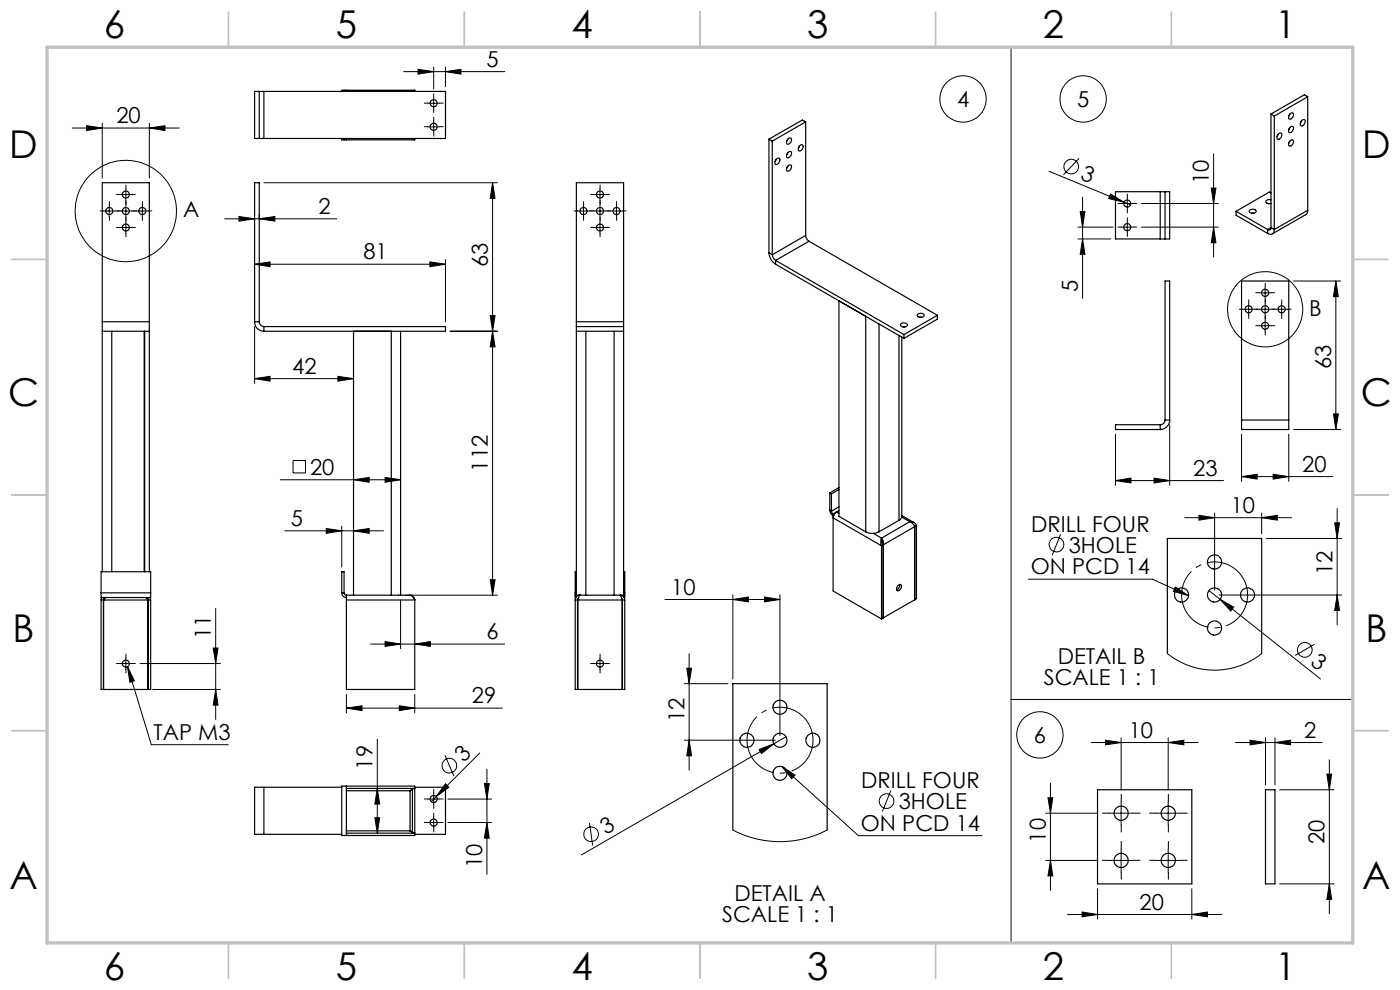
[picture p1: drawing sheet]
<svg xmlns="http://www.w3.org/2000/svg" width="297mm" height="210mm" viewBox="0 0 297 210" stroke-linecap="round" stroke-linejoin="round" font-family="sans-serif">
<g fill="none" stroke="#000" stroke-width=".21">
<path d="M85.7 15.2h21.4M88.7 14.7l3.3 .5-3.3 .5zM92 14.2v4.7M94.5 14.2v4.2M94.5 15.2l3.3-.5v1zM214.5 9.9v190.1M15.3 27.2h22.7M18.4 26.7l3.3 .5-3.3 .5zM21.7 26.2v11.6M26.7 40v2.5M31.7 26.2v11.6M31.7 27.2l3.3-.5v1z"/>
<path d="M56 38.8h49.5M90.7 21.9h2.5M90.7 26.9h2.5M92 20.6v2.5M92 25.6v2.5M104.5 38.8v87.5M104.5 38.8l.5 3.3h-1zM127.3 40v2.5M222.5 36.3l15.9 6.6M228.9 33.6l-3.3 3.5M257 39.9h1l-.5 3.3zM257.5 32.6v21.9"/>
<path d="M21.9 44.8h2.5M23.2 43.5v2.5M25.4 44.8h2.5M25.4 41.3h2.5M25.4 48.3h2.5M26.7 43.5v2.5M26.7 47v2.5M28.9 44.8h2.5M30.2 43.5v2.5M47.7 46.4h23.7M50.7 45.9l3.3 .5-3.3 .5zM54 56h40.5"/>
<path d="M54 56l3.3-.4v1zM55 45.4v1.1M55 46.4l3.3-.5v1zM91.2 55.6l3.3 .4-3.3 .6zM94.5 55.1v13.2M122.5 44.8h2.5M123.8 43.5v2.5M126 44.8h2.5M126 41.3h2.5M126 48.3h2.5M127.3 43.5v2.5M127.3 47v2.5"/>
<path d="M129.5 44.8h2.5M130.8 43.5v2.5M228.7 48.2h7.4M228.7 50.7h7M229.2 44.9h1l-.5 3.3zM229.7 41.8v21.5M229.7 50.7l.5 3.3h-1zM235.6 41.2l2.8 1.7-3.2-.8zM237.9 48.2h2.5M237.9 43.2h2.5M238.4 42.9l1.4 .6M239.1 41.9v2.5"/>
<path d="M239.1 46.9v2.5M242.1 48.2h16.3M242.1 43.2h16.3M257.5 48.2l.5 3.3h-1zM274.4 59.6h10M283.4 59.6v31.5M283.4 59.6l.5 3.3h-1zM54 69.3v12M71.7 79.8l3.3 .5-3.3 .5zM95.5 70.3h10M104 66.9h1l-.5 3.4zM104.5 70.3l.5 3.3h-1z"/>
<path d="M263.6 65.6h2.5M264.9 64.4v2.4M267.2 65.6h2.4M267.2 62.1h2.4M267.2 69.1h2.4M268.4 60.8v2.6M268.4 64.4v2.4M268.4 67.9v2.5M270.7 65.6h2.5M271.9 64.4v2.4M54 80.3h21M54 80.3l3.3-.5v1z"/>
<path d="M62.2 97.7h2.6v2.6h-2.6zM236.6 92.1v10.8M248.1 90.1v12.8M263.4 92.1v10M273.4 92.1v10M274.4 91.1h10M282.9 87.8h1l-.5 3.3zM59.5 101.8h25.5M60.4 112.6h21M69.2 112.1l3.3 .5-3.3 .5zM72.5 111.6v8.7M75 101.8l3.3-.5v1z"/>
<path d="M75 112.6l3.3-.5v1zM81.7 101.3l3.3 .5-3.3 .5zM225 113.3l-1.8 4.4M236.6 101.9l3.3-.5v1zM236.6 101.9h23M244.8 101.4l3.3 .5-3.3 .5zM251.3 109.8h22.7M254.4 109.3l3.3 .5-3.3 .5zM257.7 108.8v16.4M263.4 101.1l3.3-.5v1zM263.4 101.1h19.3M267.7 109.8l3.3-.5v1z"/>
<path d="M267.7 108.8v4.4M268.6 114.2h16.1M270.1 100.6l3.3 .5-3.3 .5zM283.1 110.9h1.1l-.5 3.3zM283.7 107.9v24.7M26.7 139.5v2.5M45.2 137.5h1l-.4 3.2zM45.8 129.1v23.5M78.6 136.6h28.5M81.7 136.1l3.3 .5-3.3 .5zM85 127.3v10.3M86 126.3h19.5"/>
<path d="M88 136.6l3.3-.5v1zM104 123h1l-.5 3.3zM127.3 139.5v2.5M141.1 127.2h24.4M146.2 138.7v24.7M155.5 127.2l3.2-.6v1.1zM155.5 126.1v17.9M162.2 126.6l3.3 .6-3.3 .5zM165.5 126.1v29.9M218.2 122.9h26.3l7.6 3.5M247.6 138.6l1.7 1.2 2.6 1.3 2.4 .7 2.8 .4 2.7-.2 3-.7 2.6-1.1 2.3-1.6M249.3 124.5l2.8 1.9-3.2-1z"/>
<path d="M256.5 125.3l2.3 1.8M258.7 126.2h26M258.8 127.1l2.9 1.7-.6 .8zM258.8 127.1l21.3 16.9M278.9 136.7l-4.2 2.4M283.7 126.2l.5 3.3h-1.1zM25.4 140.7h2.5M27.1 141.4l5 16.6h16.3M27.1 141.4l1.4 3-.9 .3zM29.7 140.7h17M32.4 146.3h14.3M45.8 146.3l.4 3.3h-1z"/>
<path d="M73.5 150.2l3.3-.5v1zM73.5 147.3v3.9M73.5 150.2h33M80 156.8v19.9M84.7 149.7l3.3 .5-3.3 .5zM88 147.3v3.9M101.8 159.7l-10.3 10.3M126 140.7h2.5M145.2 157h19.3M145.2 145h9.2M145.7 141.7h1l-.5 3.3zM146.2 157l.5 3.3h-1z"/>
<path d="M161 159l3.1-1.2-2.6 2.1zM166.8 156.3l-43.5 25.1M214.5 148.4h72.7M231.5 157.5h22.7M234.5 157l3.3 .5-3.3 .5zM237.8 156.5v11M247.8 156.5v11M247.8 157.5l3.3-.5v1zM262.1 157.5h18.4M265.2 157l3.3 .5-3.3 .5zM268.5 156.5v10M270.5 157.5l3.3-.5v1z"/>
<path d="M270.5 156.5v10M79.5 173.5h1l-.5 3.2zM80 167.2l.5 3.4h-1zM90.7 174.5h2.5M90.7 169.5h2.5M92 168.2v2.5M92 173.2v2.5M94.4 160.2l1.9 4.4M94.5 166.3l.7 .7-2.7 2zM95 174.5h9.3M95 169.5h9.3M102.8 166.2h1l-.5 3.3z"/>
<path d="M103.3 163.2v22.3M103.3 174.5l.5 3.3h-1zM125.1 174.6l.6 4.7M155.5 176.1l2.9 1.3 1.8 .5 1.9 .4 2.6 .2 3-.1 2.7-.4 2.7-.8 2.4-1.1M165.9 162.6l16.2 14.7h26.3M165.9 162.6l2.8 1.8-.7 .8zM189 167.7l-1.8 4.4M221.8 172.5h11M222.3 169.2h1l-.5 3.3zM222.8 166.1v22.8M235.3 172.5h5M237.8 170v5"/>
<path d="M245.4 172.5h4.9M247.8 170v5M271.5 167.5h11.5M281.5 164.2h1l-.5 3.3zM282 161.2v32.6M221.8 182.5h11M222.8 182.5l.5 3.3h-1zM226.5 194h32.7M229.6 193.5l3.2 .5-3.2 .5zM232.8 188.5v6.5M235.3 182.5h5M237.8 180v5"/>
<path d="M245.4 182.5h4.9M247.8 180v5M252.8 194l3.4-.5v1zM252.8 188.5v6.5M271.5 187.5h11.5M282 187.5l.5 3.3h-1z"/>
<circle cx="204.3" cy="21" r="4.9"/>
<circle cx="227.3" cy="35.3" r="1.56"/>
<circle cx="229.8" cy="21" r="4.9"/>
<circle cx="26.7" cy="44.7" r="10.7"/>
<circle cx="268.4" cy="65.6" r="8"/>
<circle cx="224.1" cy="115.5" r="1.55"/>
<circle cx="276.8" cy="137.8" r="1.56"/>
<circle cx="220.6" cy="155.9" r="4.9"/>
<circle cx="95.3" cy="162.4" r="1.55"/>
<circle cx="125.4" cy="176.9" r="1.56"/>
<circle cx="188.1" cy="169.9" r="1.56"/>
</g>
<path d="M264.4 124.1a7 7 0 0 0-11.8-2.8 7 7 0 0 0 3.3 11.7 7 7 0 0 0 8.6-8.5l-.1-.4M172.2 155a7 7 0 0 0-11.8-2.9 7 7 0 0 0 3.3 11.7 7 7 0 0 0 8.6-8.5l-.1-.3" fill="none" stroke="#000" stroke-width=".21" stroke-dasharray="15.2 1.3 1.3 1.3" stroke-dashoffset="4.7" stroke-linecap="butt"/>
<g fill="none" stroke="#000" stroke-width=".21" stroke-dasharray="15.2 1.3 1.3 1.3">
<path d="M26.7 40v-.8M90.8 21.9h-.8M90.8 26.9h-.8M92 20.6v-.7M92 23.1v.8M92 25.6v-.7M92 28.1v.8M93.3 21.9h.7M93.3 26.9h.7M127.3 40v-.8M22 44.7h-.8M23.2 43.5v-.8"/>
<path d="M23.2 46v.7M24.5 44.7h.7M25.5 44.7h-.8M25.5 41.2h-.8M25.5 48.2h-.8M26.7 43.5v-.8M26.7 46v.7M26.7 42.5v.7M26.7 47v-.8M26.7 49.5v.7M28 44.7h.7M28 41.2h.7"/>
<path d="M28 48.2h.7M29 44.7h-.8M30.2 43.5v-.8M30.2 46v.7M31.5 44.7h.7M122.6 44.7h-.8M123.8 43.5v-.8M123.8 46v.7M125.1 44.7h.7M126.1 44.7h-.8M126.1 41.2h-.8M126.1 48.2h-.8"/>
<path d="M127.3 43.5v-.8M127.3 46v.7M127.3 42.5v.7M127.3 47v-.8M127.3 49.5v.7M128.6 44.7h.7M128.6 41.2h.7M128.6 48.2h.7M129.6 44.7h-.8M130.8 43.5v-.8M130.8 46v.7M132.1 44.7h.7"/>
<path d="M237.9 48.2h-.7M237.9 43.2h-.7M239.2 46.9v-.7M239.2 49.4v.8M239.2 41.9v-.7M239.2 44.4v.8M240.4 48.2h.8M240.4 43.2h.8M263.7 65.6h-.8M264.9 64.3v-.7M264.9 66.8v.8M266.2 65.6h.7"/>
<path d="M267.2 65.6h-.8M267.2 62.1h-.8M267.2 69.1h-.8M268.4 64.3v-.7M268.4 66.8v.8M268.4 60.8v-.7M268.4 63.3v.8M268.4 67.8v-.7M268.4 70.3v.8M269.7 65.6h.7M269.7 62.1h.7M269.7 69.1h.7"/>
<path d="M270.7 65.6h-.8M271.9 64.3v-.7M271.9 66.8v.8M273.2 65.6h.7M26.7 139.5v-.8M127.3 139.5v-.8M25.5 140.7h-.8M26.7 142v.7M28 140.7h.7M126.1 140.7h-.8M127.3 142v.7M128.6 140.7h.7"/>
<path d="M90.8 174.5h-.8M90.8 169.5h-.8M92 173.2v-.7M92 175.7v.8M92 168.2v-.7M92 170.7v.8M93.3 174.5h.7M93.3 169.5h.7M235.4 172.5h-1.5M237.9 170v-1.5M237.9 175v1.5M237.9 180v-1.5"/>
<path d="M240.4 172.5h1.5M245.4 172.5h-1.5M247.9 180v-1.5M247.9 170v-1.5M247.9 175v1.5M250.4 172.5h1.5M235.4 182.5h-1.5M237.9 185v1.5M240.4 182.5h1.5M245.4 182.5h-1.5M247.9 185v1.5M250.4 182.5h1.5"/>
</g>
<g fill="none" stroke="#c0c0c0" stroke-width=".35">
<path d="M48.5 2.5v7.5M98.5 2.5v7.5M148.5 2.5v7.5M198.5 2.5v7.5M248.5 2.5v7.5M2.5 55h7.5M287 55h7.5M2.5 105h7.5M287 105h7.5M2.5 155h7.5M287 155h7.5M48.5 200v7.5"/>
<path d="M98.5 200v7.5M148.5 200v7.5M198.5 200v7.5M248.5 200v7.5"/>
</g>
<path d="M10 10h277v190h-277z" fill="none" stroke="#c0c0c0" stroke-width=".7"/>
<g fill="#000">
<path d="M235.6 41.2l2.8 1.7-3.2-.8zM258.8 127.1l2.9 1.7-.6 .8zM161 159l3.1-1.2-2.6 2.1zM94.5 166.3l.7 .7-2.7 2z"/>
<path d="M104.5 38.8l.5 3.3h-1zM104 66.9h1l-.5 3.4zM104.5 70.3l.5 3.3h-1zM104 123h1l-.5 3.3zM80 167.2l.5 3.4h-1zM79.5 173.5h1l-.5 3.2zM102.8 166.2h1l-.5 3.3zM103.3 174.5l.5 3.3h-1zM283.4 59.6l.5 3.3h-1zM282.9 87.8h1l-.5 3.3zM257 39.9h1l-.5 3.3zM257.5 48.2l.5 3.3h-1zM229.2 44.9h1l-.5 3.3zM229.7 50.7l.5 3.3h-1zM222.3 169.2h1l-.5 3.3zM222.8 182.5l.5 3.3h-1z"/>
<path d="M54 56l3.3-.4v1zM91.2 55.6l3.3 .4-3.3 .6zM54 80.3l3.3-.5v1zM71.7 79.8l3.3 .5-3.3 .5zM69.2 112.1l3.3 .5-3.3 .5zM75 112.6l3.3-.5v1zM81.7 136.1l3.3 .5-3.3 .5zM88 136.6l3.3-.5v1zM50.7 45.9l3.3 .5-3.3 .5zM55 46.4l3.3-.5v1zM18.4 26.7l3.3 .5-3.3 .5zM31.7 27.2l3.3-.5v1zM88.7 14.7l3.3 .5-3.3 .5zM94.5 15.2l3.3-.5v1zM234.5 157l3.3 .5-3.3 .5zM247.8 157.5l3.3-.5v1zM265.2 157l3.3 .5-3.3 .5zM270.5 157.5l3.3-.5v1z"/>
<path d="M81.7 101.3l3.3 .5-3.3 .5zM75 101.8l3.3-.5v1zM84.7 149.7l3.3 .5-3.3 .5zM73.5 150.2l3.3-.5v1z"/>
<path d="M236.6 101.9l3.3-.5v1zM244.8 101.4l3.3 .5-3.3 .5z"/>
<path d="M254.4 109.3l3.3 .5-3.3 .5zM267.7 109.8l3.3-.5v1z"/>
<path d="M263.4 101.1l3.3-.5v1zM270.1 100.6l3.3 .5-3.3 .5z"/>
<path d="M162.2 126.6l3.3 .6-3.3 .5zM155.5 127.2l3.2-.6v1.1z"/>
<path d="M27.1 141.4l1.4 3-.9 .3zM165.9 162.6l2.8 1.8-.7 .8zM249.3 124.5l2.8 1.9-3.2-1z"/>
<path d="M45.2 137.5h1l-.4 3.2zM45.8 146.3l.4 3.3h-1z"/>
<path d="M146.2 157l.5 3.3h-1zM145.7 141.7h1l-.5 3.3zM283.7 126.2l.5 3.3h-1.1zM283.1 110.9h1.1l-.5 3.3z"/>
<path d="M229.6 193.5l3.2 .5-3.2 .5zM252.8 194l3.4-.5v1z"/>
<path d="M282 187.5l.5 3.3h-1zM281.5 164.2h1l-.5 3.3z"/>
</g>
<g fill="none" stroke="#000" stroke-width=".25">
<path d="M55 19.4h1M55 19.4v10M55 19.4h-1v10h1M56 19.4v10M56 19.4h38.5v10h-38.5M73 19.1h.5M73 19.1v.3M73 19.1h-.5v.3M73.5 19.1v.3M73.5 19.1h14.5M88 19.1l-.4 .3M88 19.1v.3"/>
<path d="M55 29.4h1M72.5 29.4v.3h.5M73 29.7h.5M73 29.4v.3M73.5 29.4v.3M73.5 29.7h14.5M87.5 29.4l.5 .3M88 29.4v.3M163.1 29.5l.7 .4M163.1 29.5v24.1M163.8 29.9v24.1M164.7 33.8a.44 .44 0 0 1 .7-.1 .44 .44 0 0 1-.1 .7l-.1 .2a.44 .44 0 0 1-.6 .3 .44 .44 0 0 1-.2-.7z"/>
<path d="M164.7 33.8l-.3 .4M167.1 29.5l-.2 .4M167.1 32.4l-.2 .4M167.1 35.2l-.2 .5M167.2 32.3l.5-.2a.75 .75 0 0 1 .1 .9 .75 .75 0 0 1-.9 .4v-.6zM167.3 29.3h.4a.75 .75 0 0 1 .1 .9 .75 .75 0 0 1-.9 .3v-.6zM167.3 35.1l.4-.1a.75 .75 0 0 1 .1 .9 .75 .75 0 0 1-.9 .3v-.6zM169.6 30.9l-.2 .5M169.7 30.9l.3-.2a.62 .62 0 0 1 .4 .6 .62 .62 0 0 1-.4 .6l-.3 .2-.4-.3zM170.9 25.9l-7.1 4M170.9 25.9v24M170.9 25.9l-.7-.4-7.1 4"/>
<path d="M269.6 24.2l.7 .4M269.6 24.2v24.1M270.3 24.6v24.1M271.2 28.5l.1-.1a.42 .42 0 0 1 .6-.1 .42 .42 0 0 1 0 .6l-.2 .3a.46 .46 0 0 1-.6 .4 .46 .46 0 0 1-.1-.8zM271.2 28.5l-.3 .4M273.6 27l.2-.1a.43 .43 0 0 1 .6 .1 .43 .43 0 0 1-.1 .6l-.3 .4a.42 .42 0 0 1-.6 0 .42 .42 0 0 1 0-.6zM273.6 29.9l.2-.1a.43 .43 0 0 1 .6 0 .43 .43 0 0 1-.1 .7l-.3 .4a.42 .42 0 0 1-.6-.1 .42 .42 0 0 1 0-.6zM273.6 24.2l-.2 .4M273.6 27l-.2 .5M273.6 29.9l-.2 .4M273.8 24.1a.43 .43 0 0 1 .6 0 .43 .43 0 0 1-.1 .7l-.3 .3a.42 .42 0 0 1-.6 0 .42 .42 0 0 1 0-.6zM276.1 25.6l.2-.1a.4 .4 0 0 1 .6 0 .4 .4 0 0 1-.1 .6l-.4 .5a.39 .39 0 0 1-.5 0 .39 .39 0 0 1 0-.5z"/>
<path d="M276.1 25.6l-.2 .5M277.4 20.5l-7.1 4.1M277.4 20.5v24.1M277.4 20.5l-.7-.4-7.1 4.1M163.1 53.6a3.1 3.1 0 0 0 1.4 2.4M163.1 53.6l.7 .4M163.8 54l.2 .7 .5 .5M164.5 56l27.3 15.8M164.5 55.2v.8M164.5 55.2l27.3 15.8M170.9 49.9a1.6 1.6 0 0 0 .7 1.3M170.9 49.9l-7.1 4.1"/>
<path d="M171.6 51.2l-7.1 4M171.6 51.2l27.3 15.7M246.1 50.7h1.1M246.1 40.7h1.1M246.1 40.7v10M246.1 40.7h-9.5v10h9.5M247.2 40.7h.9v10h-.9M247.2 40.7v10M262.2 44.8l6.7 3.9M262.2 44.8v.8l6.7 3.9M265 44.7a.9 .9 0 0 1 1.5 .2 .82 .82 0 0 1-.8 .4 .82 .82 0 0 1-.7-.6zM265.5 45.2h.5"/>
<path d="M268.9 48.7v.8M269 43.2h.5M269.6 48.3a.42 .42 0 0 1-.2 .4 .42 .42 0 0 1-.5 0M269.6 42.4h-.5a.47 .47 0 0 0-.6 .5 .47 .47 0 0 0 .7 .3h.4M269.6 48.3l.7 .4M269.6 48.3l-.7 .4M269.6 40.9l-.3-.2-7.1 4.1M270.3 48.7a.87 .87 0 0 1-.4 .9 .87 .87 0 0 1-1-.1M277.4 44.6v.5l-.4 .4-7.1 4.1M277.4 44.6l-7.1 4.1M21.7 68.3v2M21.7 68.3v-29.5h10v29.5"/>
<path d="M21.7 68.3h10M21.7 70.3h10M21.7 70.3v51M23.7 70.3v51M30.6 70.3v51M30.7 70.3v51M31.7 68.3v2M31.7 70.3v51M54 68.3a1.99 1.99 0 0 0 2 2M54 68.3v-29.5h1v29.5M54 68.3h1M55 68.3a1.02 1.02 0 0 0 1 1"/>
<path d="M56 69.3v1M56 69.3h38.5v1h-38.5M75 70.3v56M83 70.3v56M85 70.3v56M122.3 68.3v1M122.3 68.3v-29.5h10v29.5M122.3 68.3h10M122.3 70.3h10M122.3 69.3h10M122.3 69.3v57M124.3 70.3v56"/>
<path d="M130.3 70.3v56M132.3 68.3v1M132.3 69.3v57M178 63.8v45.7l5.7 3.3M183.7 67.1v45.7M186.5 68.7v44.1M190.7 71.2v39.2M191.1 68.7a.9 .9 0 0 1 1.4 .3 .78 .78 0 0 1-.8 .4 .78 .78 0 0 1-.6-.7zM191.3 71.5v38l-.2 .5-.4 .4M191.5 69.3h.5M191.8 71v.8M194.7 66.7a.9 .9 0 0 1 1.4 .2 .84 .84 0 0 1-1.5-.1z"/>
<path d="M195.1 67.3h.4M198.9 66.9l-7.1 4.1M198.9 66.9v.8l-7.1 4.1M246.1 90.1v1M246.1 90.1h-9.5v1h9.5M247.2 89.1a1.02 1.02 0 0 1-1.1 1M247.2 89.1v-29.5h.9v29.5M247.2 89.1h.9M248.1 89.1a2.05 2.05 0 0 1-2 2M263.4 89.1v2h10v-2M263.4 89.1v-29.5h10v29.5M263.4 89.1h10"/>
<path d="M176 108.2a1.6 1.6 0 0 0 .7 1.3M176 104.6l.4 .2M176 108.2l.4 .2M176 104.6v3.6M176.4 108.4l.3 .6M176.4 104.8v3.6M176.7 109.8l10.3 6M176.7 109.8v15.6l10.3 5.9M176.7 109v.5M176.8 109.4l-.1 .4M176.8 109.4l-.1 .1M177.4 108.6l-.6 .8"/>
<path d="M177.4 108.6l-.7 .4M177.4 108.6l.6 .3M178 103.8l-1.6 1M178 103.4l-2 1.2M178 108.3l-.6 .3M178 107.5l-1.6 .9M183.7 112.8a3 3 0 0 0 2.8 0M185.3 113.1l1.7 1.1M187 114.2l-.1 .4 .1 1.2M187 114.2v.6l.4 .8M187 114.2a1.56 1.56 0 0 1 .4 1.4M187 114.5l.1 .5"/>
<path d="M187 115.8v15.5M187.3 115.5l.1 .1M187.4 115.6l-.4 .2M187.4 115.6v15.5l-.4 .2M190.7 110.4l-4.2 2.4M191.3 109.7l1.7 1M191.3 109.4l2.6 1.4M193 110.7a1.73 1.73 0 0 1 1 1M193 110.7a1.3 1.3 0 0 1 1.4 .8M193 110.7l-6 3.5M194 111.5l.1 .2M194 111.7l-6.6 3.9"/>
<path d="M194 111.7v15.5l-6.6 3.8M194 111.6l.1 .1M194.1 111.7v15.5M194.4 111.5l-.3 .2M194.4 111.5v15.5l-.3 .2M21.4 125.8v.9h10.6v-.9M21.4 127.3h10.6M21.4 127.3v19h10.6v-19M21.4 125.8v-4.5h10.6v4.5M21.4 125.8h10.6M21.6 126.7l-.2 .6M21.9 127.3v19"/>
<path d="M22 127.3h.1M22 127l.4-.3-.5 .6zM22.1 126.9l-.1 .4M31.3 126.9l.1 .4M31.4 127.3l-.5-.6 .5 .5v19.1M31.4 127.3h.1M31.4 127.3v19M31.8 126.7l.2 .6M72.5 125.8a.96 .96 0 0 0 1 .9M72.5 125.8v-4.5h.5v4.5M72.5 125.8h.5M73 125.8l.1 .3 .4 .2"/>
<path d="M73.5 126.7v.6M73.5 126.3h9.5M73.5 127.3h14.5M73.5 127.3v19h14.5v-19M73.5 126.3v.4M83 126.3h4.1l.5 .3 .4 .7M87.1 126.3a.98 .98 0 0 1 .9 1M88 127.3h.1M122 125.8v.5M122 126.3h.3M122 127.3h.5M122 127.3v19h.5v-19"/>
<path d="M122 125.8h.3M122 126.3v.4h.2M122.3 126.3h.7M122.3 121.3h-.3v4.5M122.6 127.3h9.4M122.6 127.3v19h9.4v-19M122.7 126.9l-.2 .4M123 126.3l-.7 .3-.3 .7M123 126.3l-.4 1M123 126.3h8.6M131.6 126.3h.7M131.6 126.3a1.02 1.02 0 0 1 .9 1"/>
<path d="M131.6 126.3l.4 1M131.9 126.9l.1 .4M132 127.3h.5M132 127.3v19h.5v-19M132.3 126.3h.2M132.3 121.3h.2v4.5M132.3 125.8h.2M132.5 125.8v.5M132.5 126.3v.4h-.1M187.4 131h.1M190.2 124.9l.2 .2M190.5 124.3l.3-.3a.58 .58 0 0 1 .5 .5 .58 .58 0 0 1-.4 .6l-.4 .2-.2-.1-.1-.5z"/>
<path d="M190.9 124l-.1 .5-.6 .6M194 127.2h.1M247.7 138.6v-24.4h20v24.4M56 167h-2v10h2M56 167v10M56 177h16.5M56 167h16.5M73.5 176.2v.5M73.5 167.2v.5M73.5 167.2h14.5l-.3 .1M73.5 166.7h-1v10.5h1M73.5 166.7v.5"/>
<path d="M73.5 167.7v8.5M73.5 176.7v.5M73.5 166.7h14.5v10.5h-14.5M73.5 176.2h13.5M73.5 167.7h13.5M87 176.2l.5 .4M87 167.7v8.5M87.5 167.4l-.5 .3M87.5 167.3v9.4l-.5-.5M87.5 167.3l-.5 .4M87.5 167.3h.5M87.7 176.7h.3h-14.5"/>
<path d="M88 167h6.5v10h-6.5M155.5 176.1v-31.1h20v31.1M232.8 167.5h20v20h-20zM268.5 167.5h2v20h-2z"/>
<circle cx="92" cy="21.9" r=".75"/>
<circle cx="92" cy="26.9" r=".76"/>
<circle cx="23.2" cy="44.8" r=".76"/>
<circle cx="26.7" cy="48.3" r=".75"/>
<circle cx="26.7" cy="41.2" r=".75"/>
<circle cx="26.7" cy="44.8" r=".76"/>
<circle cx="30.2" cy="44.8" r=".75"/>
<circle cx="123.8" cy="44.8" r=".75"/>
<circle cx="127.3" cy="41.3" r=".75"/>
<circle cx="127.3" cy="44.8" r=".74"/>
<circle cx="127.3" cy="48.3" r=".74"/>
<circle cx="130.8" cy="44.8" r=".75"/>
<circle cx="239.1" cy="48.2" r=".74"/>
<circle cx="239.1" cy="43.2" r=".74"/>
<circle cx="264.9" cy="65.6" r=".74"/>
<circle cx="268.4" cy="65.6" r=".76"/>
<circle cx="268.4" cy="69.1" r=".76"/>
<circle cx="268.4" cy="62.1" r=".76"/>
<circle cx="271.9" cy="65.6" r=".76"/>
<circle cx="257.7" cy="119.2" r="1.5"/>
<circle cx="250.7" cy="126.2" r="1.52"/>
<circle cx="257.6" cy="126.2" r="1.51"/>
<circle cx="257.7" cy="133.2" r="1.5"/>
<circle cx="264.6" cy="126.2" r="1.51"/>
<circle cx="26.7" cy="140.8" r=".75"/>
<circle cx="127.3" cy="140.8" r=".76"/>
<circle cx="158.5" cy="157" r="1.51"/>
<circle cx="165.5" cy="150" r="1.5"/>
<circle cx="165.5" cy="157" r="1.51"/>
<circle cx="172.5" cy="157" r="1.51"/>
<circle cx="92" cy="169.5" r=".75"/>
<circle cx="92" cy="174.5" r=".75"/>
<circle cx="165.5" cy="164" r="1.5"/>
<circle cx="237.9" cy="172.5" r="1.51"/>
<circle cx="247.9" cy="172.5" r="1.5"/>
<circle cx="237.8" cy="182.5" r="1.51"/>
<circle cx="247.8" cy="182.5" r="1.5"/>
</g>
<g font-size="8.1">
<text x="22" y="8">6</text>
<text x="71.2" y="8">5</text>
<text x="121.2" y="8">4</text>
<text x="171.3" y="8">3</text>
<text x="221.3" y="8">2</text>
<text x="270.5" y="8">1</text>
<text x="2" y="33.6">D</text>
<text x="289" y="33.6">D</text>
<text x="1.7" y="86.1">C</text>
<text x="288.7" y="86.1">C</text>
<text x="2.7" y="136.1">B</text>
<text x="289.7" y="136.1">B</text>
<text x="2" y="188.6">A</text>
<text x="289" y="188.6">A</text>
<text x="22" y="208">6</text>
<text x="71.2" y="208">5</text>
<text x="121.2" y="208">4</text>
<text x="171.3" y="208">3</text>
<text x="221.3" y="208">2</text>
<text x="270.5" y="208">1</text>
</g>
<g font-size="4.7">
<text x="103.2" y="14.2">5</text>
<text x="203" y="22.7">4</text>
<text x="228.5" y="22.7">5</text>
<text x="24.7" y="26.1">20</text>
<text x="229" y="37.9" transform="rotate(22 229 37.9)">3</text>
<text x="256.5" y="39.1" transform="rotate(-90 256.5 39.1)">10</text>
<text x="38.8" y="46.1">A</text>
<text x="67.6" y="45.4">2</text>
<text x="77.1" y="55">81</text>
<text x="103.5" y="56.6" transform="rotate(-90 103.5 56.6)">63</text>
<text x="228.7" y="62" transform="rotate(-90 228.7 62)">5</text>
<text x="277.8" y="66.9">B</text>
<text x="62" y="79.3">42</text>
<text x="282.4" y="78.2" transform="rotate(-90 282.4 78.2)">63</text>
<text x="65.8" y="100.7">20</text>
<text x="103.5" y="100" transform="rotate(-90 103.5 100)">112</text>
<text x="253.1" y="100.9">23</text>
<text x="276.3" y="100.1">20</text>
<text x="61.7" y="111.6">5</text>
<text x="218.7" y="112.7">DRILL FOUR</text>
<text x="261.1" y="108.8">10</text>
<text x="226.7" y="117.3">3HOLE</text>
<text x="218.7" y="121.8">ON PCD 14</text>
<text x="282.7" y="122" transform="rotate(-90 282.7 122)">12</text>
<text x="142.4" y="126.1">10</text>
<text x="44.7" y="135.5" transform="rotate(-90 44.7 135.5)">11</text>
<text x="103.2" y="135.6">6</text>
<text x="224.4" y="140.9">DETAIL B</text>
<text x="277.8" y="140.8" transform="rotate(38 277.8 140.8)">3</text>
<text x="100.1" y="149.2">29</text>
<text x="221.4" y="145.4">SCALE 1 : 1</text>
<text x="145.2" y="153.1" transform="rotate(-90 145.2 153.1)">12</text>
<text x="32.6" y="156.9">TAP M3</text>
<text x="98.4" y="161.8" transform="rotate(-45 98.4 161.8)">3</text>
<text x="219.3" y="157.6">6</text>
<text x="239.5" y="156.5">10</text>
<text x="276.6" y="156.5">2</text>
<text x="79" y="163.2" transform="rotate(-90 79 163.2)">19</text>
<text x="182.7" y="167.2">DRILL FOUR</text>
<text x="190.7" y="171.7">3HOLE</text>
<text x="128.5" y="177.1" transform="rotate(-30 128.5 177.1)">3</text>
<text x="182.6" y="176.2">ON PCD 14</text>
<text x="221.8" y="178.7" transform="rotate(-90 221.8 178.7)">10</text>
<text x="281" y="179" transform="rotate(-90 281 179)">20</text>
<text x="102.3" y="184.2" transform="rotate(-90 102.3 184.2)">10</text>
<text x="155.8" y="191.1">DETAIL A</text>
<text x="153.2" y="195.7">SCALE 1 : 1</text>
<text x="241.7" y="192.9">20</text>
</g>
</svg>
